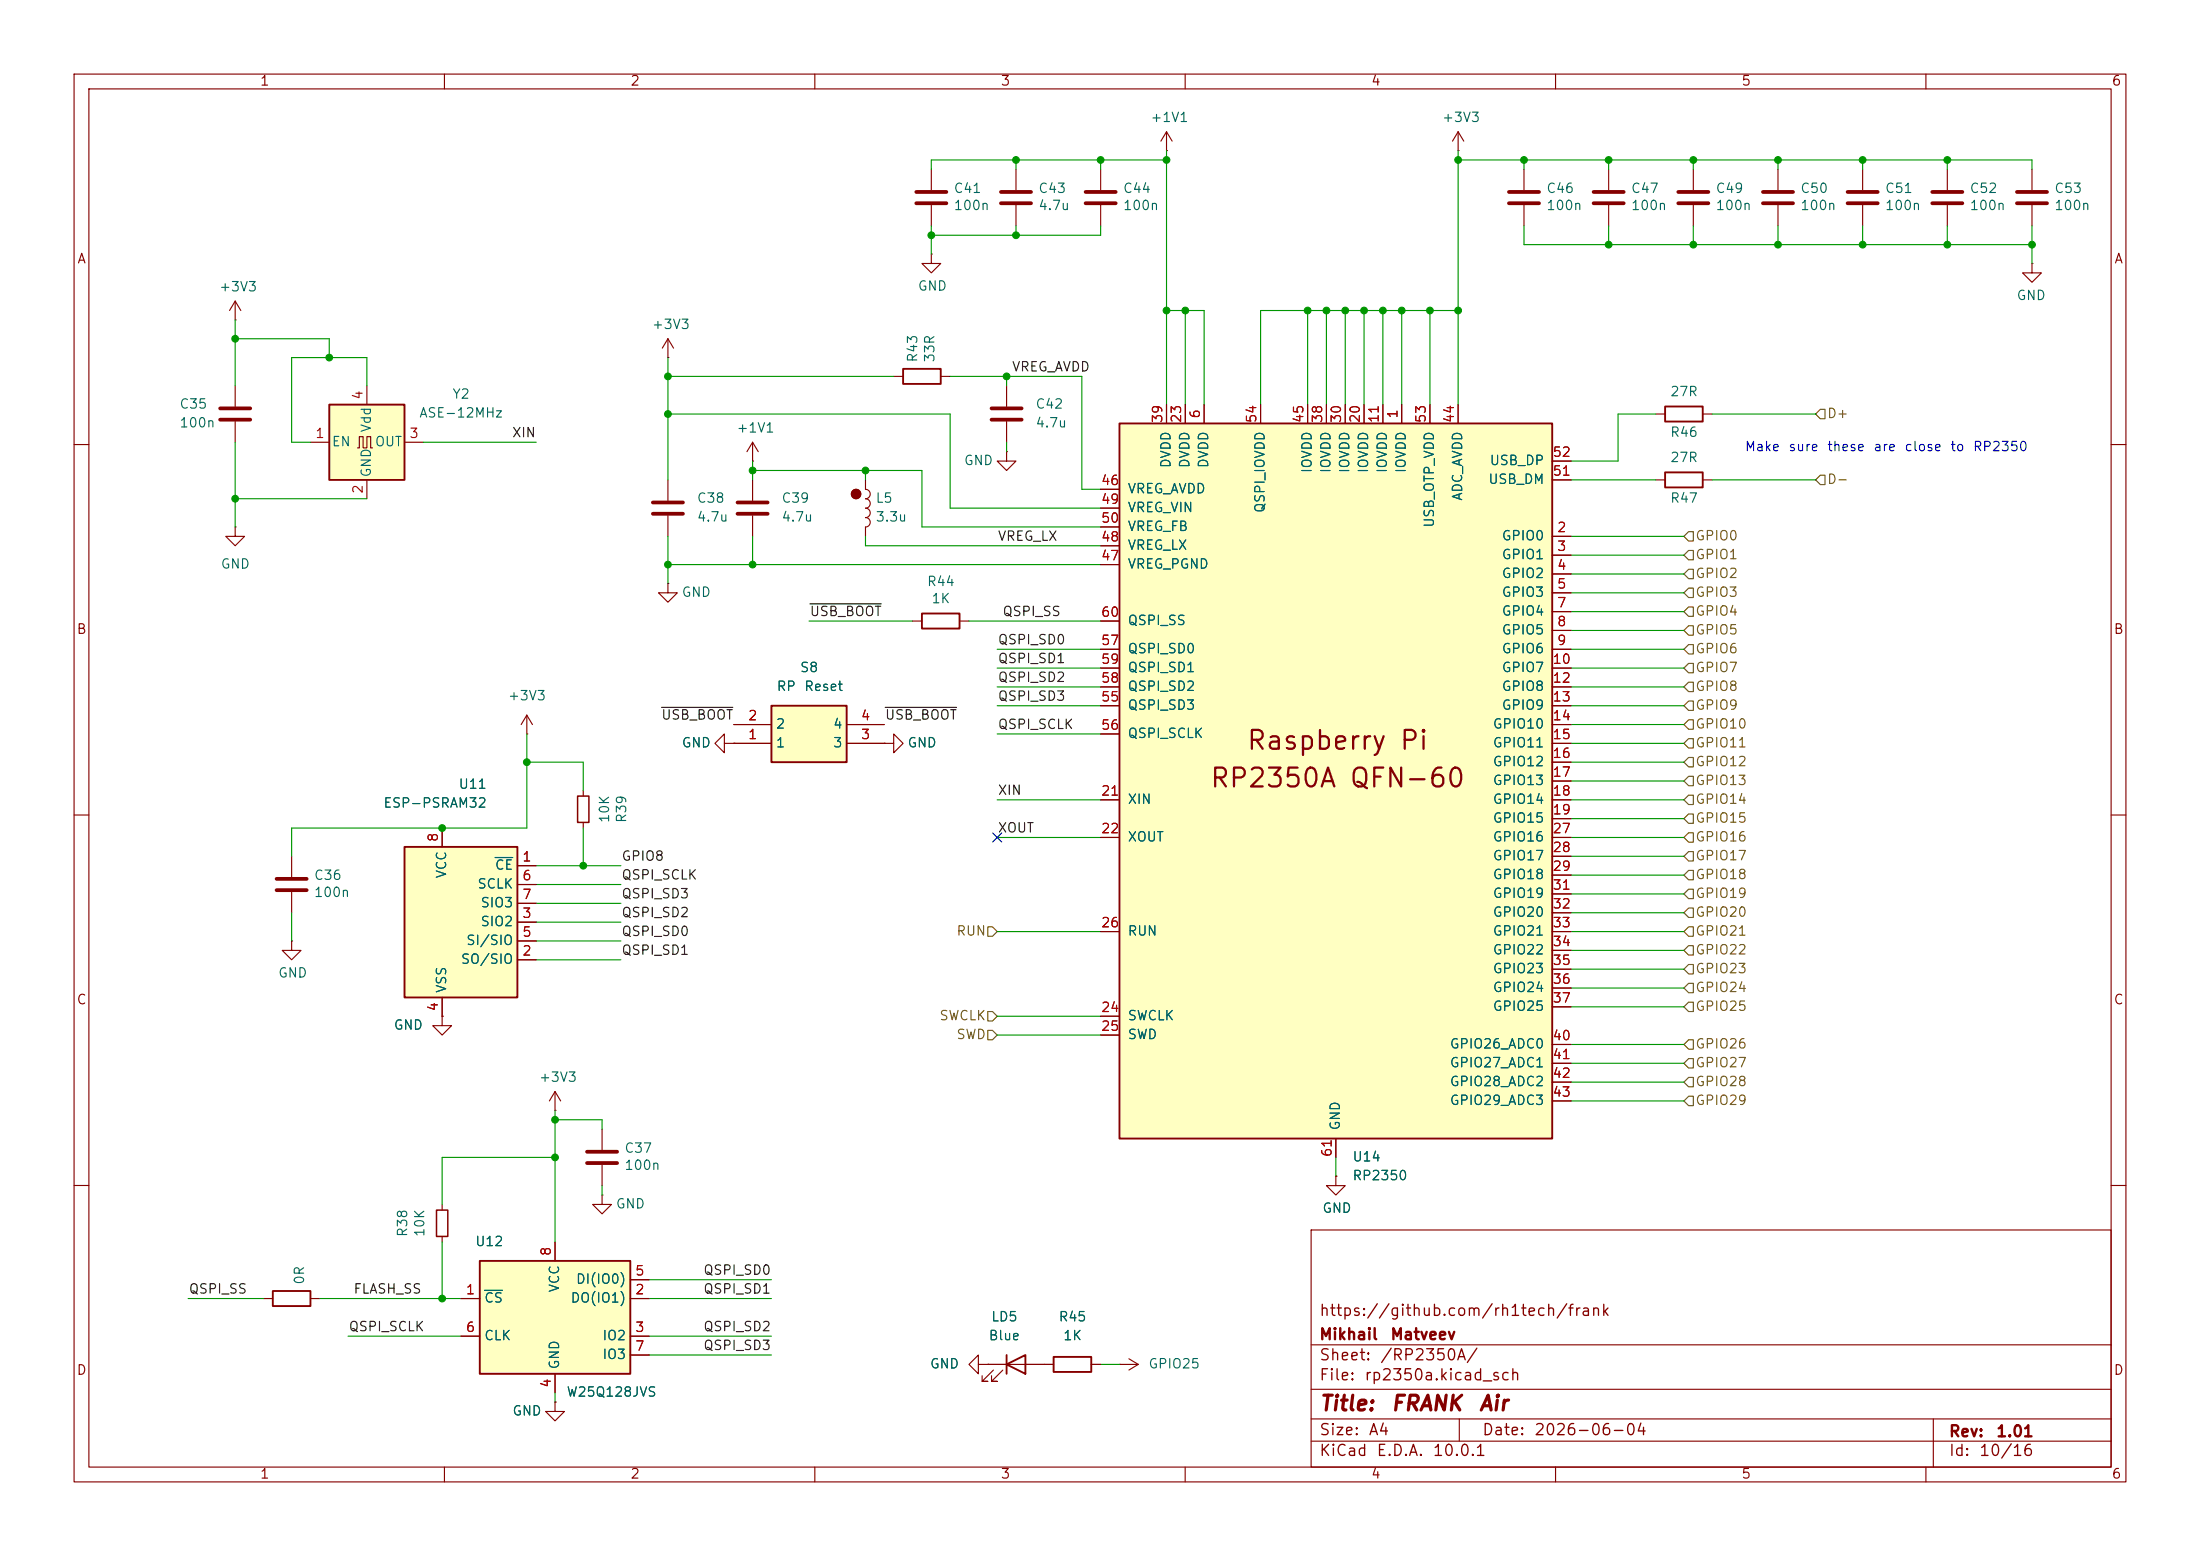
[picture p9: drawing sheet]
<svg xmlns="http://www.w3.org/2000/svg" width="297mm" height="210mm" viewBox="0 0 297 210" stroke-linecap="round" stroke-linejoin="round" font-family="sans-serif">
<g fill="none" stroke="#840000" stroke-width=".15">
<path d="M10 10h277v190h-277zM12 12h273v186h-273zM60 10v2M110 10v2M160 10v2M210 10v2M260 10v2M10 60h2M285 60h2M10 110h2M285 110h2M10 160h2"/>
<path d="M177 166h108v32h-108zM285 160h2M60 198v2M110 198v2M160 198v2M177 194.5h108M177 191.5h108M177 187.5h108M177 181.5h108M197 191.5v3M210 198v2M260 198v2"/>
<path d="M261 191.5v6.5"/>
</g>
<circle cx="115.6" cy="66.7" r=".63" fill="#840000" stroke="#840000" stroke-width=".14"/>
<path d="M151.1 57.2h58.4v96.5h-58.4z" fill="#ffffc2"/>
<path d="M151.1 57.2h58.4v96.5h-58.4zM36.8 174.2h5.1v2.1h-5.1zM135.9 184.2l2.5-1.3v2.5zM135.9 182.9v2.5" fill="none" stroke="#840000" stroke-width=".25"/>
<g fill="none" stroke="#840000" stroke-width=".15">
<path d="M205.7 22.9v2.8M205.7 27.7v2.8M157.5 54.6v2.6M160 54.6v2.6M162.6 54.6v2.6M170.2 54.6v2.6M176.5 54.6v2.6M179.1 54.6v2.6M181.6 54.6v2.6M184.1 54.6v2.6M186.7 54.6v2.6M189.2 54.6v2.6"/>
<path d="M193 54.6v2.6M196.8 54.6v2.6M148.6 66h2.5M148.6 76.2h2.5M148.6 73.7h2.5M148.6 68.6h2.5M148.6 71.1h2.5M209.5 72.4h2.6M209.5 74.9h2.6M209.5 77.5h2.6M209.5 64.8h2.6M209.5 62.2h2.6"/>
<path d="M148.6 87.6h2.5M148.6 90.2h2.5M148.6 92.7h2.5M148.6 95.3h2.5M148.6 99.1h2.5M148.6 83.8h2.5M209.5 80h2.6M209.5 82.6h2.6M209.5 85.1h2.6M209.5 87.6h2.6M209.5 90.2h2.6M209.5 92.7h2.6"/>
<path d="M209.5 95.3h2.6M209.5 97.8h2.6M39.4 115.6v2.8M148.6 108h2.5M148.6 113h2.5M209.5 100.3h2.6M209.5 102.9h2.6M209.5 105.4h2.6M209.5 108h2.6M209.5 110.5h2.6M209.5 113h2.6M209.5 115.6h2.6"/>
<path d="M209.5 118.1h2.6M39.4 127v1.3h1.2l-1.2 1.2-1.3-1.2h1.3M39.4 127h.1M39.4 120.4v2.8M59.7 137.2v1.2h1.3l-1.3 1.3-1.3-1.3h1.3M59.7 137.2h.1M148.6 137.2h2.5M148.6 139.7h2.5M148.6 125.7h2.5M209.5 125.7h2.6M209.5 120.7h2.6M209.5 123.2h2.6"/>
<path d="M209.5 128.3h2.6M209.5 130.8h2.6M209.5 133.4h2.6M209.5 135.9h2.6M74.9 149.9h.1M74.9 147.3l-.7 1.3M74.9 147.3l.8 1.3M74.9 147.3v2.6M81.3 152.4v2.8M81.3 157.2v2.8M180.3 158.8v1.2h1.3l-1.3 1.3-1.2-1.3h1.2M180.3 158.8h.1"/>
<path d="M180.3 153.7v2.5M209.5 141h2.6M209.5 143.5h2.6M209.5 146.1h2.6M209.5 148.6h2.6M35.6 175.3h1.2M41.9 175.3h1.3M133.3 184.2h7.7M134.1 184.9l-1.5 1.5h.7h-.7v-.7M135.4 184.9l-1.5 1.5h.7h-.7v-.7"/>
</g>
<path d="M203.7 25.9h4.1M203.7 27.4h4.1M37.3 118.6h4.1M37.3 120.1h4.1M79.2 155.4h4.1M79.2 157h4.1" fill="none" stroke="#840000" stroke-width=".51"/>
<path d="M54.6 114.3h15.2v20.3h-15.2z" fill="#ffffc2"/>
<path d="M54.6 114.3h15.2v20.3h-15.2z" fill="none" stroke="#840000" stroke-width=".25"/>
<g fill="none" stroke="#840000" stroke-width=".15">
<path d="M228.6 22.9v2.8M228.6 27.7v2.8M262.9 22.9v2.8M262.9 27.7v2.8M274.3 22.9v2.8M274.3 27.7v2.8M31.7 43.2h.1M31.7 40.6l-.7 1.3M31.7 40.6l.8 1.3M31.7 40.6v2.6M31.7 52.1v2.8M31.7 56.9v2.8"/>
<path d="M90.2 48.3h.1M90.2 45.7l-.8 1.3M90.2 45.7l.7 1.3M90.2 45.7v2.6M90.2 64.8v2.8M90.2 69.6v2.8M59.7 111.8v2.5M69.8 116.8h2.6M69.8 119.4h2.6M78.7 106.7v.7M78.7 111v.8M59.7 134.6v2.6"/>
<path d="M69.8 129.5h2.6M69.8 124.5h2.6M69.8 127h2.6M69.8 121.9h2.6"/>
</g>
<path d="M66.8 115.7h2.4" fill="none" stroke="#006464" stroke-width=".15"/>
<path d="M78 107.4h1.5v3.6h-1.5z" fill="none" stroke="#840000" stroke-width=".2"/>
<path d="M226.6 25.9h4M226.6 27.4h4M260.9 25.9h4M260.9 27.4h4M272.3 25.9h4.1M272.3 27.4h4.1M29.7 55.1h4.1M29.7 56.6h4.1M88.1 67.8h4.1M88.1 69.3h4.1" fill="none" stroke="#840000" stroke-width=".51"/>
<path d="M44.4 54.6h10.2v10.2h-10.2z" fill="#ffffc2"/>
<path d="M44.4 54.6h10.2v10.2h-10.2zM121.9 49.8h5.1v2h-5.1zM224.8 54.9h5.1v2h-5.1zM224.8 63.8h5.1v2h-5.1z" fill="none" stroke="#840000" stroke-width=".25"/>
<g fill="none" stroke="#840000" stroke-width=".15">
<path d="M157.5 17.8l-.8 1.3M157.5 17.8l.7 1.3M157.5 17.8v2.5M196.8 17.8l-.7 1.3M196.8 17.8l.8 1.3M196.8 17.8v2.5M125.7 34.3v1.3h1.3l-1.3 1.2-1.2-1.2h1.2M125.7 34.3h.1M125.7 22.9v2.8M125.7 27.7v2.8M137.2 22.9v2.8M137.2 27.7v2.8"/>
<path d="M148.6 22.9v2.8M148.6 27.7v2.8M157.5 20.3h.1M196.8 20.3h.1M240 22.9v2.8M240 27.7v2.8M251.5 22.9v2.8M251.5 27.7v2.8M274.3 35.6v1.2h-1.3l1.3 1.3 1.3-1.3h-1.3M274.3 35.6h.1M41.9 59.7h2.5M49.5 52.1v2.5"/>
<path d="M54.6 59.7h2.5M101.6 59.7v2.5M101.6 59.7l-.8 1.3M101.6 59.7l.8 1.3M120.6 50.8h1.3M127 50.8h1.3M135.9 52.1v2.8M135.9 56.9v2.8M223.5 55.9h1.3M229.9 55.9h1.2M31.7 71.1v1.3h1.3l-1.3 1.3-1.2-1.3h1.2M31.7 71.1h.1"/>
<path d="M48.3 60.5h.2v-1.6h.5v1.6h.5v-1.6h.5v1.6h.3M49.5 64.8v2.5M90.2 78.7v1.3h-1.3l1.3 1.3 1.2-1.3h-1.2M90.2 78.7h.1M101.6 62.2h.1M101.6 64.8v2.8M101.6 69.6v2.8M116.8 64.8v1.2a.64 .64 0 0 1 .7 .7 .64 .64 0 0 1-.7 .6M116.8 67.3a.64 .64 0 0 1 .7 .6 .64 .64 0 0 1-.7 .7 .64 .64 0 0 1 .7 .6 .64 .64 0 0 1-.7 .7 .64 .64 0 0 1 .7 .6 .64 .64 0 0 1-.7 .6M116.8 71.1v1.3M135.9 61v1.2h1.3l-1.3 1.3-1.3-1.3h1.3M135.9 61h.1"/>
<path d="M223.5 64.8h1.3M229.9 64.8h1.2M71.1 99.1h.1M71.1 96.5l-.7 1.3M71.1 96.5l.8 1.3M71.1 96.5v2.6M97.8 100.3v-1.2l-1.3 1.2 1.3 1.3v-1.3h1.3M99.1 100.3h.1M59.7 162.6v.7M59.7 166.9v.7"/>
</g>
<g fill="none" stroke="#840000" stroke-width=".51">
<path d="M123.7 25.9h4.1M123.7 27.4h4.1M135.1 25.9h4.1M135.1 27.4h4.1M146.6 25.9h4M146.6 27.4h4M238 25.9h4.1M238 27.4h4.1M249.4 25.9h4.1M249.4 27.4h4.1M133.9 55.1h4M133.9 56.6h4"/>
<path d="M99.6 67.8h4M99.6 69.3h4"/>
</g>
<path d="M58.9 163.3h1.6v3.6h-1.6z" fill="none" stroke="#840000" stroke-width=".2"/>
<path d="M64.8 170.2h20.3v15.2h-20.3z" fill="#ffffc2"/>
<path d="M124.5 82.8h5v2h-5zM64.8 170.2h20.3v15.2h-20.3zM142.2 183.1h5.1v2.1h-5.1z" fill="none" stroke="#840000" stroke-width=".25"/>
<g fill="none" stroke="#840000" stroke-width=".15">
<path d="M217.2 22.9v2.8M217.2 27.7v2.8M123.2 83.8h1.3M129.5 83.8h1.3M119.4 100.3h1.2v-1.2l1.3 1.2-1.3 1.3v-1.3M119.4 100.3h.1M62.2 175.3h2.6M74.9 167.6v2.6M85.1 175.3h2.5M85.1 172.7h2.5M62.2 180.3h2.6M74.9 189.2v1.3h1.3l-1.3 1.3-1.2-1.3h1.2"/>
<path d="M74.9 189.2h.1M74.9 185.4v2.6M85.1 180.3h2.5M85.1 182.9h2.5M132.1 184.2v-1.3l-1.3 1.3 1.3 1.2v-1.2h1.2M133.3 184.2h.1M141 184.2h1.2M147.3 184.2h1.3"/>
</g>
<path d="M65.4 174.2h2.4" fill="none" stroke="#006464" stroke-width=".15"/>
<path d="M215.1 25.9h4.1M215.1 27.4h4.1" fill="none" stroke="#840000" stroke-width=".51"/>
<path d="M104.1 95.3h10.2v7.6h-10.2z" fill="#ffffc2"/>
<path d="M104.1 95.3h10.2v7.6h-10.2z" fill="none" stroke="#840000" stroke-width=".25"/>
<g fill="none" stroke="#840000" stroke-width=".15">
<path d="M157.5 54.6v2.6M160 54.6v2.6M162.6 54.6v2.6M170.2 54.6v2.6M176.5 54.6v2.6M179.1 54.6v2.6M181.6 54.6v2.6M184.1 54.6v2.6M186.7 54.6v2.6M189.2 54.6v2.6M193 54.6v2.6M196.8 54.6v2.6"/>
<path d="M148.6 66h2.5M148.6 76.2h2.5M148.6 73.7h2.5M148.6 68.6h2.5M148.6 71.1h2.5M209.5 72.4h2.6M209.5 74.9h2.6M209.5 77.5h2.6M209.5 64.8h2.6M209.5 62.2h2.6M99.1 97.8h5M114.3 97.8h5.1"/>
<path d="M148.6 87.6h2.5M148.6 90.2h2.5M148.6 92.7h2.5M148.6 95.3h2.5M148.6 99.1h2.5M148.6 83.8h2.5M209.5 97.8h2.6M209.5 80h2.6M209.5 82.6h2.6M209.5 85.1h2.6M209.5 87.6h2.6M209.5 90.2h2.6"/>
<path d="M209.5 92.7h2.6M209.5 95.3h2.6M59.7 111.8v2.5M69.8 116.8h2.6M69.8 119.4h2.6M99.1 100.3h.1M99.1 100.3h5M114.3 100.3h5.1M119.4 100.3h.1M148.6 108h2.5M148.6 113h2.5M209.5 100.3h2.6"/>
<path d="M209.5 102.9h2.6M209.5 105.4h2.6M209.5 108h2.6M209.5 110.5h2.6M209.5 113h2.6M209.5 115.6h2.6M209.5 118.1h2.6M59.7 137.2h.1M59.7 134.6v2.6M69.8 129.5h2.6M69.8 124.5h2.6M69.8 127h2.6"/>
<path d="M69.8 121.9h2.6M148.6 137.2h2.5M148.6 139.7h2.5M148.6 125.7h2.5M209.5 125.7h2.6M209.5 120.7h2.6M209.5 123.2h2.6M209.5 128.3h2.6M209.5 130.8h2.6M209.5 133.4h2.6M209.5 135.9h2.6M180.3 158.8h.1"/>
<path d="M180.3 153.7v2.5M209.5 141h2.6M209.5 143.5h2.6M209.5 146.1h2.6M209.5 148.6h2.6M62.2 175.3h2.6M74.9 167.6v2.6M81.3 161.3v1.3h1.2l-1.2 1.2-1.3-1.2h1.3M81.3 161.3h.1M85.1 175.3h2.5M85.1 172.7h2.5M62.2 180.3h2.6"/>
<path d="M74.9 189.2h.1M74.9 185.4v2.6M85.1 180.3h2.5M85.1 182.9h2.5M133.3 184.2h.1M133.3 184.2h2.6M138.4 184.2h3.8M147.3 184.2h1.3M151.1 184.2h.1M151.1 184.2h2.6M152.4 183.4l1.3 .8M153.7 184.2l-1.3 .7"/>
<circle cx="115.6" cy="66.7" r=".63"/>
</g>
<g fill="none" stroke="#725600" stroke-width=".15">
<path d="M245.7 55.2h.7v1.3h-.7l-.6-.6zM227.3 77.5l.7-.7h.6v1.3h-.6zM228 74.3h.6v1.3h-.6l-.7-.7zM228 71.8h.6v1.2h-.6l-.7-.6zM228 79.4h.6v1.2h-.6l-.7-.6zM245.7 64.1h.7v1.3h-.7l-.6-.6zM227.3 85.1l.7-.6h.6v1.2h-.6zM227.3 95.3l.7-.7h.6v1.3h-.6zM228 81.9h.6v1.3h-.6l-.7-.6zM228 92.1h.6v1.2h-.6l-.7-.6zM228 89.5h.6v1.3h-.6l-.7-.6zM228 87h.6v1.3h-.6l-.7-.7z"/>
<path d="M228 97.2h.6v1.2h-.6l-.7-.6zM227.3 108l.7-.7h.6v1.3h-.6zM227.3 100.3l.7-.6h.6v1.3h-.6zM227.3 113l.7-.6h.6v1.3h-.6zM228 117.5h.6v1.2h-.6l-.7-.6zM228 114.9h.6v1.3h-.6l-.7-.6zM228 102.2h.6v1.3h-.6l-.7-.6zM228 104.8h.6v1.2h-.6l-.7-.6zM228 109.9h.6v1.2h-.6l-.7-.6zM133.3 125.1h.7l.6 .6-.6 .7h-.7zM133.3 136.5h.7l.6 .7-.6 .6h-.7zM133.3 139.1h.7l.6 .6-.6 .6h-.7z"/>
<path d="M227.3 123.2l.7-.6h.6v1.2h-.6zM227.3 133.4l.7-.7h.6v1.3h-.6zM227.3 135.9l.7-.6h.6v1.2h-.6zM228 130.2h.6v1.2h-.6l-.7-.6zM228 127.6h.6v1.3h-.6l-.7-.6zM228 125.1h.6v1.3h-.6l-.7-.7zM228 120h.6v1.3h-.6l-.7-.6zM227.3 143.5l.7-.6h.6v1.2h-.6zM227.3 146.1l.7-.7h.6v1.3h-.6zM228 140.3h.6v1.3h-.6l-.7-.6zM228 148h.6v1.2h-.6l-.7-.6z"/>
</g>
<path d="M89.3 95.5h9.6M109.3 81.5h9.7M119.5 95.5h9.6" fill="none" stroke="#0f0f0f" stroke-width=".15"/>
<g fill="none" stroke="#009600" stroke-width=".15">
<path d="M125.7 30.5v3.8M137.2 21.6v1.3M137.2 30.5v1.3M148.6 21.6v1.3M148.6 30.5v1.3h-22.9M157.5 20.3v34.3M157.5 21.6h-31.8v1.3M196.8 20.3v34.3M196.8 21.6h77.5v1.3M205.7 30.5v2.5h68.6M205.7 21.6v1.3M217.2 21.6v1.3"/>
<path d="M217.2 30.5v2.5M228.6 21.6v1.3M228.6 30.5v2.5M240 21.6v1.3M240 30.5v2.5M251.5 21.6v1.3M251.5 30.5v2.5M262.9 21.6v1.3M262.9 30.5v2.5M274.3 30.5v5.1M31.7 43.2v8.9M31.7 59.7v11.4"/>
<path d="M31.7 45.7h12.7v2.6M49.5 52.1v-3.8h-10.1v11.4h2.5M57.1 59.7h15.3M90.2 55.9h38.1v12.7h20.3M90.2 50.8h30.4M90.2 48.3v16.5M128.3 50.8h17.7v15.2h2.6M135.9 50.8v1.3M135.9 59.7v1.3M157.5 41.9h5.1v12.7M160 41.9v12.7M176.5 41.9v12.7"/>
<path d="M179.1 41.9v12.7M181.6 41.9v12.7M184.1 41.9v12.7M186.7 41.9v12.7M189.2 41.9v12.7M193 41.9v12.7M196.8 41.9h-26.6v12.7M223.5 55.9h-5.1v6.3h-6.3M231.1 55.9h14M31.7 67.3h17.8M90.2 76.2h58.4M90.2 72.4v6.3"/>
<path d="M101.6 63.5h22.9v7.6h24.1M101.6 62.2v2.6M101.6 72.4v3.8M116.8 63.5v1.3M116.8 72.4v1.3h31.8M212.1 77.5h15.2M212.1 74.9h15.2M212.1 64.8h11.4M212.1 72.4h15.2M231.1 64.8h14M71.1 99.1v12.7h-31.7v3.8M109.2 83.8h14"/>
<path d="M130.8 83.8h17.8M134.6 90.2h14M134.6 87.6h14M134.6 95.3h14M134.6 99.1h14M134.6 92.7h14M212.1 90.2h15.2M212.1 87.6h15.2M212.1 95.3h15.2M212.1 92.7h15.2M212.1 80h15.2M212.1 85.1h15.2"/>
<path d="M212.1 82.6h15.2M212.1 97.8h15.2M71.1 102.9h7.6v3.8M72.4 116.8h11.4M72.4 119.4h11.4M78.7 111.8v5M134.6 108h14M134.6 113h14M212.1 108h15.2M212.1 113h15.2M212.1 118.1h15.2M212.1 115.6h15.2"/>
<path d="M212.1 110.5h15.2M212.1 102.9h15.2M212.1 105.4h15.2M212.1 100.3h15.2M39.4 123.2v3.8M72.4 129.5h11.4M72.4 124.5h11.4M72.4 121.9h11.4M72.4 127h11.4M134.6 137.2h14M134.6 125.7h14M134.6 139.7h14"/>
<path d="M212.1 120.7h15.2M212.1 125.7h15.2M212.1 133.4h15.2M212.1 135.9h15.2M212.1 128.3h15.2M212.1 130.8h15.2M212.1 123.2h15.2M74.9 149.9v17.7M74.9 151.1h6.4v1.3M74.9 156.2h-15.2v6.4M180.3 156.2v2.6M212.1 143.5h15.2"/>
<path d="M212.1 146.1h15.2M212.1 148.6h15.2M212.1 141h15.2M25.4 175.3h10.2M43.2 175.3h19M59.7 167.6v7.7M81.3 160v1.3M87.6 175.3h16.5M87.6 172.7h16.5M47 180.3h15.2M74.9 188v1.2M87.6 180.3h16.5"/>
<path d="M87.6 182.9h16.5M148.6 184.2h2.5"/>
</g>
<path d="M134 112.4l1.2 1.2M135.2 112.4l-1.2 1.2" fill="none" stroke="#000084" stroke-width=".15"/>
<path d="M66.8 115.7h2.4M65.4 174.2h2.4" fill="none" stroke="#006464" stroke-width=".15"/>
<g fill="#009600" stroke="#009600" stroke-width=".14">
<circle cx="193" cy="41.9" r=".46"/>
<circle cx="196.8" cy="21.6" r=".46"/>
<circle cx="196.8" cy="41.9" r=".46"/>
<circle cx="228.6" cy="33" r=".46"/>
<circle cx="228.6" cy="21.6" r=".46"/>
<circle cx="217.2" cy="21.6" r=".46"/>
<circle cx="205.7" cy="21.6" r=".46"/>
<circle cx="240" cy="21.6" r=".46"/>
<circle cx="262.9" cy="21.6" r=".46"/>
<circle cx="217.2" cy="33" r=".46"/>
<circle cx="240" cy="33" r=".46"/>
<circle cx="262.9" cy="33" r=".46"/>
<circle cx="251.5" cy="33" r=".46"/>
<circle cx="251.5" cy="21.6" r=".46"/>
<circle cx="274.3" cy="33" r=".46"/>
<circle cx="184.1" cy="41.9" r=".46"/>
<circle cx="135.9" cy="50.8" r=".46"/>
<circle cx="116.8" cy="63.5" r=".46"/>
<circle cx="74.9" cy="151.1" r=".46"/>
<circle cx="74.9" cy="156.2" r=".46"/>
<circle cx="59.7" cy="175.3" r=".46"/>
<circle cx="157.5" cy="41.9" r=".46"/>
<circle cx="157.5" cy="21.6" r=".46"/>
<circle cx="160" cy="41.9" r=".46"/>
<circle cx="179.1" cy="41.9" r=".46"/>
<circle cx="176.5" cy="41.9" r=".46"/>
<circle cx="186.7" cy="41.9" r=".46"/>
<circle cx="181.6" cy="41.9" r=".46"/>
<circle cx="189.2" cy="41.9" r=".46"/>
<circle cx="148.6" cy="21.6" r=".46"/>
<circle cx="137.2" cy="31.8" r=".46"/>
<circle cx="125.7" cy="31.8" r=".46"/>
<circle cx="137.2" cy="21.6" r=".46"/>
<circle cx="90.2" cy="76.2" r=".46"/>
<circle cx="101.6" cy="76.2" r=".46"/>
<circle cx="31.7" cy="67.3" r=".46"/>
<circle cx="44.4" cy="48.3" r=".46"/>
<circle cx="31.7" cy="45.7" r=".46"/>
<circle cx="101.6" cy="63.5" r=".46"/>
<circle cx="90.2" cy="55.9" r=".46"/>
<circle cx="90.2" cy="50.8" r=".46"/>
<circle cx="71.1" cy="102.9" r=".46"/>
<circle cx="59.7" cy="111.8" r=".46"/>
<circle cx="78.7" cy="116.8" r=".46"/>
</g>
<g font-size="2.5" fill="#840000">
<text x="168.1" y="101.8">Raspberry Pi</text>
<text x="163.2" y="106.9">RP2350A QFN-60</text>
</g>
<g font-size="2" fill="#840000">
<text x="178" y="190.9">Title:</text>
<text x="187.7" y="190.9">FRANK</text>
<text x="199.5" y="190.9">Air</text>
</g>
<g font-size="1.5" fill="#840000">
<text x="178" y="178">https://github.com/rh1tech/frank</text>
<text x="178" y="184">Sheet:</text>
<text x="178" y="181.2">Mikhail</text>
<text x="186.2" y="184">/RP2350A/</text>
<text x="187.6" y="181.2">Matveev</text>
<text x="178" y="186.7">File:</text>
<text x="184.1" y="186.7">rp2350a.kicad_sch</text>
<text x="178" y="196.9">KiCad</text>
<text x="178" y="194.1">Size:</text>
<text x="184.7" y="194.1">A4</text>
<text x="185.7" y="196.9">E.D.A.</text>
<text x="193.3" y="196.9">10.0.1</text>
<text x="200" y="194.1">Date:</text>
<text x="207" y="194.1">2026-06-04</text>
<text x="263" y="194.3">Rev:</text>
<text x="263" y="196.9">Id:</text>
<text x="267.1" y="196.9">10/16</text>
<text x="269.4" y="194.3">1.01</text>
</g>
<g font-size="1.3" fill="#840000">
<text x="35" y="11.9">1</text>
<text x="85" y="11.9">2</text>
<text x="135" y="11.9">3</text>
<text x="185" y="11.9">4</text>
<text x="235" y="11.9">5</text>
<text x="285" y="11.9">6</text>
<text x="10.3" y="35.9">A</text>
<text x="285.3" y="35.9">A</text>
<text x="10.3" y="85.9">B</text>
<text x="285.3" y="85.9">B</text>
<text x="10.3" y="135.9">C</text>
<text x="285.3" y="135.9">C</text>
<text x="10.3" y="185.9">D</text>
<text x="285.3" y="185.9">D</text>
<text x="35" y="199.9">1</text>
<text x="85" y="199.9">2</text>
<text x="135" y="199.9">3</text>
<text x="185" y="199.9">4</text>
<text x="235" y="199.9">5</text>
<text x="285" y="199.9">6</text>
</g>
<g font-size="1.3" fill="#006464">
<text x="155.2" y="16.8">+1V1</text>
<text x="194.6" y="16.8">+3V3</text>
<text x="128.7" y="28.7">100n</text>
<text x="128.7" y="26.4">C41</text>
<text x="140.1" y="26.4">C43</text>
<text x="140.1" y="28.7">4.7u</text>
<text x="151.5" y="28.7">100n</text>
<text x="151.5" y="26.4">C44</text>
<text x="208.7" y="28.7">100n</text>
<text x="208.7" y="26.4">C46</text>
<text x="220.1" y="28.7">100n</text>
<text x="220.1" y="26.4">C47</text>
<text x="231.5" y="28.7">100n</text>
<text x="231.5" y="26.4">C49</text>
<text x="243" y="28.7">100n</text>
<text x="243" y="26.4">C50</text>
<text x="254.4" y="28.7">100n</text>
<text x="254.4" y="26.4">C51</text>
<text x="265.8" y="28.7">100n</text>
<text x="265.8" y="26.4">C52</text>
<text x="277.3" y="28.7">100n</text>
<text x="277.3" y="26.4">C53</text>
<text x="29.5" y="39.6">+3V3</text>
<text x="123.8" y="39.5">GND</text>
<text x="272.2" y="40.8">GND</text>
<text x="87.9" y="44.7">+3V3</text>
<text x="124.2" y="49" transform="rotate(-90 124.2 49)">R43</text>
<text x="126.5" y="49" transform="rotate(-90 126.5 49)">33R</text>
<text x="225.4" y="53.8">27R</text>
<text x="24.1" y="58">100n</text>
<text x="24.1" y="55.5">C35</text>
<text x="50.4" y="58.5" transform="rotate(-90 50.4 58.5)">Vdd</text>
<text x="56.5" y="56.7">ASE-12MHz</text>
<text x="61" y="54.1">Y2</text>
<text x="99.3" y="58.7">+1V1</text>
<text x="139.7" y="55.5">C42</text>
<text x="139.7" y="58">4.7u</text>
<text x="225.4" y="59.3">R46</text>
<text x="44.7" y="60.6">EN</text>
<text x="50.4" y="64.5" transform="rotate(-90 50.4 64.5)">GND</text>
<text x="50.5" y="60.6">OUT</text>
<text x="130" y="63.1">GND</text>
<text x="158.3" y="63.3" transform="rotate(-90 158.3 63.3)">DVDD</text>
<text x="160.9" y="63.3" transform="rotate(-90 160.9 63.3)">DVDD</text>
<text x="163.4" y="63.3" transform="rotate(-90 163.4 63.3)">DVDD</text>
<text x="177.4" y="63.9" transform="rotate(-90 177.4 63.9)">IOVDD</text>
<text x="179.9" y="63.9" transform="rotate(-90 179.9 63.9)">IOVDD</text>
<text x="182.5" y="63.9" transform="rotate(-90 182.5 63.9)">IOVDD</text>
<text x="185" y="63.9" transform="rotate(-90 185 63.9)">IOVDD</text>
<text x="187.6" y="63.9" transform="rotate(-90 187.6 63.9)">IOVDD</text>
<text x="190.1" y="63.9" transform="rotate(-90 190.1 63.9)">IOVDD</text>
<text x="200.8" y="65.6">USB_DM</text>
<text x="201" y="63.1">USB_DP</text>
<text x="225.4" y="62.7">27R</text>
<text x="94" y="68.2">C38</text>
<text x="94" y="70.7">4.7u</text>
<text x="105.4" y="68.2">C39</text>
<text x="105.4" y="70.7">4.7u</text>
<text x="118.1" y="68.2">L5</text>
<text x="118.1" y="70.7">3.3u</text>
<text x="152.1" y="66.9">VREG_AVDD</text>
<text x="152.1" y="69.4">VREG_VIN</text>
<text x="152.1" y="72">VREG_FB</text>
<text x="171" y="69.3" transform="rotate(-90 171 69.3)">QSPI_IOVDD</text>
<text x="193.9" y="71.3" transform="rotate(-90 193.9 71.3)">USB_OTP_VDD</text>
<text x="197.7" y="67.7" transform="rotate(-90 197.7 67.7)">ADC_AVDD</text>
<text x="225.4" y="68.2">R47</text>
<text x="29.7" y="77.1">GND</text>
<text x="152.1" y="77.1">VREG_PGND</text>
<text x="152.1" y="74.5">VREG_LX</text>
<text x="202.6" y="73.3">GPIO0</text>
<text x="202.6" y="75.8">GPIO1</text>
<text x="91.9" y="80.9">GND</text>
<text x="125.1" y="79.4">R44</text>
<text x="125.7" y="81.7">1K</text>
<text x="202.6" y="78.3">GPIO2</text>
<text x="202.6" y="80.9">GPIO3</text>
<text x="202.6" y="83.4">GPIO4</text>
<text x="152.1" y="88.5">QSPI_SD0</text>
<text x="152.1" y="84.7">QSPI_SS</text>
<text x="202.6" y="86">GPIO5</text>
<text x="202.6" y="88.5">GPIO6</text>
<text x="68.5" y="94.8">+3V3</text>
<text x="104.8" y="93.6">RP</text>
<text x="107.9" y="91">S8</text>
<text x="108.5" y="93.6">Reset</text>
<text x="152.1" y="93.6">QSPI_SD2</text>
<text x="152.1" y="91">QSPI_SD1</text>
<text x="202.6" y="91">GPIO7</text>
<text x="202.6" y="93.6">GPIO8</text>
<text x="91.9" y="101.2">GND</text>
<text x="104.6" y="101.2">1</text>
<text x="104.6" y="98.7">2</text>
<text x="112.4" y="101.2">3</text>
<text x="112.4" y="98.7">4</text>
<text x="122.4" y="101.2">GND</text>
<text x="152.1" y="96.1">QSPI_SD3</text>
<text x="152.1" y="99.9">QSPI_SCLK</text>
<text x="201.4" y="98.7">GPIO10</text>
<text x="201.4" y="101.2">GPIO11</text>
<text x="202.6" y="96.1">GPIO9</text>
<text x="61.8" y="106.8">U11</text>
<text x="201.4" y="103.7">GPIO12</text>
<text x="201.4" y="106.3">GPIO13</text>
<text x="51.7" y="109.3">ESP-PSRAM32</text>
<text x="82.5" y="111.2" transform="rotate(-90 82.5 111.2)">10K</text>
<text x="84.9" y="111.2" transform="rotate(-90 84.9 111.2)">R39</text>
<text x="152.1" y="108.8">XIN</text>
<text x="152.1" y="113.9">XOUT</text>
<text x="201.4" y="108.8">GPIO14</text>
<text x="201.4" y="111.4">GPIO15</text>
<text x="201.4" y="113.9">GPIO16</text>
<text x="42.3" y="119.1">C36</text>
<text x="60.6" y="118.6" transform="rotate(-90 60.6 118.6)">VCC</text>
<text x="66.7" y="117.7">CE</text>
<text x="201.4" y="116.4">GPIO17</text>
<text x="201.4" y="119">GPIO18</text>
<text x="42.3" y="121.4">100n</text>
<text x="64.4" y="120.2">SCLK</text>
<text x="64.8" y="125.3">SIO2</text>
<text x="64.8" y="122.8">SIO3</text>
<text x="201.4" y="121.5">GPIO19</text>
<text x="201.4" y="124.1">GPIO20</text>
<text x="62.1" y="130.4">SO/SIO</text>
<text x="62.8" y="127.9">SI/SIO</text>
<text x="152.1" y="126.6">RUN</text>
<text x="201.4" y="126.6">GPIO21</text>
<text x="201.4" y="129.1">GPIO22</text>
<text x="201.4" y="131.7">GPIO23</text>
<text x="37.5" y="132.3">GND</text>
<text x="60.6" y="134.1" transform="rotate(-90 60.6 134.1)">VSS</text>
<text x="201.4" y="134.2">GPIO24</text>
<text x="201.4" y="136.8">GPIO25</text>
<text x="53.1" y="139.3">GND</text>
<text x="152.1" y="138">SWCLK</text>
<text x="152.1" y="140.6">SWD</text>
<text x="195.6" y="141.8">GPIO26_ADC0</text>
<text x="72.7" y="146.3">+3V3</text>
<text x="195.6" y="144.4">GPIO27_ADC1</text>
<text x="195.6" y="146.9">GPIO28_ADC2</text>
<text x="195.6" y="149.5">GPIO29_ADC3</text>
<text x="84.2" y="155.9">C37</text>
<text x="181.2" y="152.7" transform="rotate(-90 181.2 152.7)">GND</text>
<text x="84.2" y="158.2">100n</text>
<text x="182.5" y="157.1">U14</text>
<text x="182.5" y="159.6">RP2350</text>
<text x="55.3" y="167" transform="rotate(-90 55.3 167)">R38</text>
<text x="57.6" y="167" transform="rotate(-90 57.6 167)">10K</text>
<text x="83.1" y="163.4">GND</text>
<text x="178.4" y="164">GND</text>
<text x="41.4" y="173.5" transform="rotate(-90 41.4 173.5)">0R</text>
<text x="64.1" y="168.5">U12</text>
<text x="77.7" y="173.6">DI(IO0)</text>
<text x="65.3" y="176.1">CS</text>
<text x="75.8" y="174.5" transform="rotate(-90 75.8 174.5)">VCC</text>
<text x="76.9" y="176.1">DO(IO1)</text>
<text x="133.7" y="178.7">LD5</text>
<text x="142.8" y="178.7">R45</text>
<text x="65.3" y="181.2">CLK</text>
<text x="75.8" y="184.9" transform="rotate(-90 75.8 184.9)">GND</text>
<text x="81.2" y="181.2">IO2</text>
<text x="81.2" y="183.7">IO3</text>
<text x="125.5" y="185">GND</text>
<text x="133.4" y="181.2">Blue</text>
<text x="143.4" y="181.2">1K</text>
<text x="154.9" y="185">GPIO25</text>
<text x="69.1" y="191.4">GND</text>
<text x="76.4" y="188.8">W25Q128JVS</text>
</g>
<g font-size="1.3" fill="#0f0f0f">
<text x="136.5" y="50.5">VREG_AVDD</text>
<text x="69" y="59.3">XIN</text>
<text x="134.6" y="73.3">VREG_LX</text>
<text x="109.2" y="83.5">USB_BOOT</text>
<text x="135.3" y="83.5">QSPI_SS</text>
<text x="134.6" y="89.8">QSPI_SD1</text>
<text x="134.6" y="87.3">QSPI_SD0</text>
<text x="134.6" y="94.9">QSPI_SD3</text>
<text x="134.6" y="92.4">QSPI_SD2</text>
<text x="89.2" y="97.4">USB_BOOT</text>
<text x="119.4" y="97.4">USB_BOOT</text>
<text x="134.6" y="98.7">QSPI_SCLK</text>
<text x="134.6" y="107.6">XIN</text>
<text x="134.6" y="112.7">XOUT</text>
<text x="83.8" y="116.5">GPIO8</text>
<text x="83.8" y="119">QSPI_SCLK</text>
<text x="83.8" y="121.6">QSPI_SD3</text>
<text x="83.8" y="124.1">QSPI_SD2</text>
<text x="83.8" y="126.7">QSPI_SD0</text>
<text x="83.8" y="129.2">QSPI_SD1</text>
<text x="94.9" y="172.4">QSPI_SD0</text>
<text x="25.4" y="174.9">QSPI_SS</text>
<text x="47" y="180">QSPI_SCLK</text>
<text x="47.6" y="174.9">FLASH_SS</text>
<text x="94.9" y="180">QSPI_SD2</text>
<text x="94.9" y="174.9">QSPI_SD1</text>
<text x="94.9" y="182.5">QSPI_SD3</text>
</g>
<g font-size="1.3" fill="#a90000">
<text x="42.5" y="59.4">1</text>
<text x="49.3" y="54" transform="rotate(-90 49.3 54)">4</text>
<text x="55.2" y="59.4">3</text>
<text x="157.2" y="57.2" transform="rotate(-90 157.2 57.2)">39</text>
<text x="159.8" y="57.2" transform="rotate(-90 159.8 57.2)">23</text>
<text x="162.3" y="56.6" transform="rotate(-90 162.3 56.6)">6</text>
<text x="169.9" y="57.2" transform="rotate(-90 169.9 57.2)">54</text>
<text x="176.3" y="57.2" transform="rotate(-90 176.3 57.2)">45</text>
<text x="178.8" y="57.2" transform="rotate(-90 178.8 57.2)">38</text>
<text x="181.4" y="57.2" transform="rotate(-90 181.4 57.2)">30</text>
<text x="183.9" y="57.2" transform="rotate(-90 183.9 57.2)">20</text>
<text x="186.4" y="57.2" transform="rotate(-90 186.4 57.2)">11</text>
<text x="189" y="56.6" transform="rotate(-90 189 56.6)">1</text>
<text x="192.8" y="57.2" transform="rotate(-90 192.8 57.2)">53</text>
<text x="196.6" y="57.2" transform="rotate(-90 196.6 57.2)">44</text>
<text x="148.5" y="65.8">46</text>
<text x="209.5" y="64.5">51</text>
<text x="209.5" y="62">52</text>
<text x="49.3" y="66.7" transform="rotate(-90 49.3 66.7)">2</text>
<text x="148.5" y="68.3">49</text>
<text x="148.5" y="70.9">50</text>
<text x="148.5" y="75.9">47</text>
<text x="148.5" y="73.4">48</text>
<text x="210.1" y="72.1">2</text>
<text x="210.1" y="74.7">3</text>
<text x="210.1" y="77.2">4</text>
<text x="148.5" y="83.6">60</text>
<text x="210.1" y="79.8">5</text>
<text x="210.1" y="82.3">7</text>
<text x="148.5" y="87.4">57</text>
<text x="148.5" y="89.9">59</text>
<text x="209.5" y="89.9">10</text>
<text x="210.1" y="84.8">8</text>
<text x="210.1" y="87.4">9</text>
<text x="148.5" y="95">55</text>
<text x="148.5" y="92.5">58</text>
<text x="209.5" y="92.5">12</text>
<text x="209.5" y="95">13</text>
<text x="100.9" y="100.1">1</text>
<text x="100.9" y="97.5">2</text>
<text x="116.1" y="100.1">3</text>
<text x="116.1" y="97.5">4</text>
<text x="148.5" y="98.8">56</text>
<text x="209.5" y="97.5">14</text>
<text x="209.5" y="100.1">15</text>
<text x="148.5" y="107.7">21</text>
<text x="209.5" y="102.6">16</text>
<text x="209.5" y="105.2">17</text>
<text x="209.5" y="107.7">18</text>
<text x="59.4" y="113.7" transform="rotate(-90 59.4 113.7)">8</text>
<text x="148.5" y="112.8">22</text>
<text x="209.5" y="110.2">19</text>
<text x="209.5" y="112.8">27</text>
<text x="70.4" y="116.6">1</text>
<text x="70.4" y="119.1">6</text>
<text x="209.5" y="115.3">28</text>
<text x="209.5" y="117.9">29</text>
<text x="70.4" y="124.2">3</text>
<text x="70.4" y="121.7">7</text>
<text x="148.5" y="125.5">26</text>
<text x="209.5" y="120.4">31</text>
<text x="209.5" y="122.9">32</text>
<text x="209.5" y="125.5">33</text>
<text x="70.4" y="129.3">2</text>
<text x="70.4" y="126.7">5</text>
<text x="209.5" y="128">34</text>
<text x="209.5" y="130.6">35</text>
<text x="59.4" y="136.6" transform="rotate(-90 59.4 136.6)">4</text>
<text x="148.5" y="136.9">24</text>
<text x="209.5" y="133.1">36</text>
<text x="209.5" y="135.6">37</text>
<text x="148.5" y="139.4">25</text>
<text x="209.5" y="140.7">40</text>
<text x="209.5" y="143.3">41</text>
<text x="209.5" y="145.8">42</text>
<text x="209.5" y="148.3">43</text>
<text x="180.1" y="156.3" transform="rotate(-90 180.1 156.3)">61</text>
<text x="74.7" y="169.6" transform="rotate(-90 74.7 169.6)">8</text>
<text x="85.7" y="172.5">5</text>
<text x="62.8" y="175">1</text>
<text x="85.7" y="175">2</text>
<text x="62.8" y="180.1">6</text>
<text x="85.7" y="180.1">3</text>
<text x="85.7" y="182.6">7</text>
<text x="74.7" y="187.4" transform="rotate(-90 74.7 187.4)">4</text>
</g>
<g font-size="1.3" fill="#725600">
<text x="246.6" y="56.7">D+</text>
<text x="246.6" y="65.6">D-</text>
<text x="228.8" y="75.8">GPIO1</text>
<text x="228.8" y="73.3">GPIO0</text>
<text x="228.8" y="78.3">GPIO2</text>
<text x="228.8" y="83.4">GPIO4</text>
<text x="228.8" y="80.9">GPIO3</text>
<text x="228.8" y="86">GPIO5</text>
<text x="228.8" y="88.5">GPIO6</text>
<text x="228.8" y="93.6">GPIO8</text>
<text x="228.8" y="91">GPIO7</text>
<text x="228.8" y="96.1">GPIO9</text>
<text x="228.8" y="101.2">GPIO11</text>
<text x="228.8" y="98.7">GPIO10</text>
<text x="228.8" y="103.7">GPIO12</text>
<text x="228.8" y="106.3">GPIO13</text>
<text x="228.8" y="108.8">GPIO14</text>
<text x="228.8" y="111.4">GPIO15</text>
<text x="228.8" y="113.9">GPIO16</text>
<text x="228.8" y="119">GPIO18</text>
<text x="228.8" y="116.4">GPIO17</text>
<text x="228.8" y="124.1">GPIO20</text>
<text x="228.8" y="121.5">GPIO19</text>
<text x="129" y="126.6">RUN</text>
<text x="228.8" y="131.7">GPIO23</text>
<text x="228.8" y="129.1">GPIO22</text>
<text x="228.8" y="126.6">GPIO21</text>
<text x="228.8" y="134.2">GPIO24</text>
<text x="228.8" y="136.8">GPIO25</text>
<text x="126.7" y="138">SWCLK</text>
<text x="129" y="140.6">SWD</text>
<text x="228.8" y="141.8">GPIO26</text>
<text x="228.8" y="144.4">GPIO27</text>
<text x="228.8" y="149.5">GPIO29</text>
<text x="228.8" y="146.9">GPIO28</text>
</g>
<g font-size="1.3" fill="#0000c2">
<text x="235.5" y="61.2">Make</text>
<text x="241.3" y="61.2">sure</text>
<text x="246.6" y="61.2">these</text>
<text x="252.8" y="61.2">are</text>
<text x="257" y="61.2">close</text>
<text x="263.2" y="61.2">to</text>
<text x="266.2" y="61.2">RP2350</text>
</g>
</svg>
